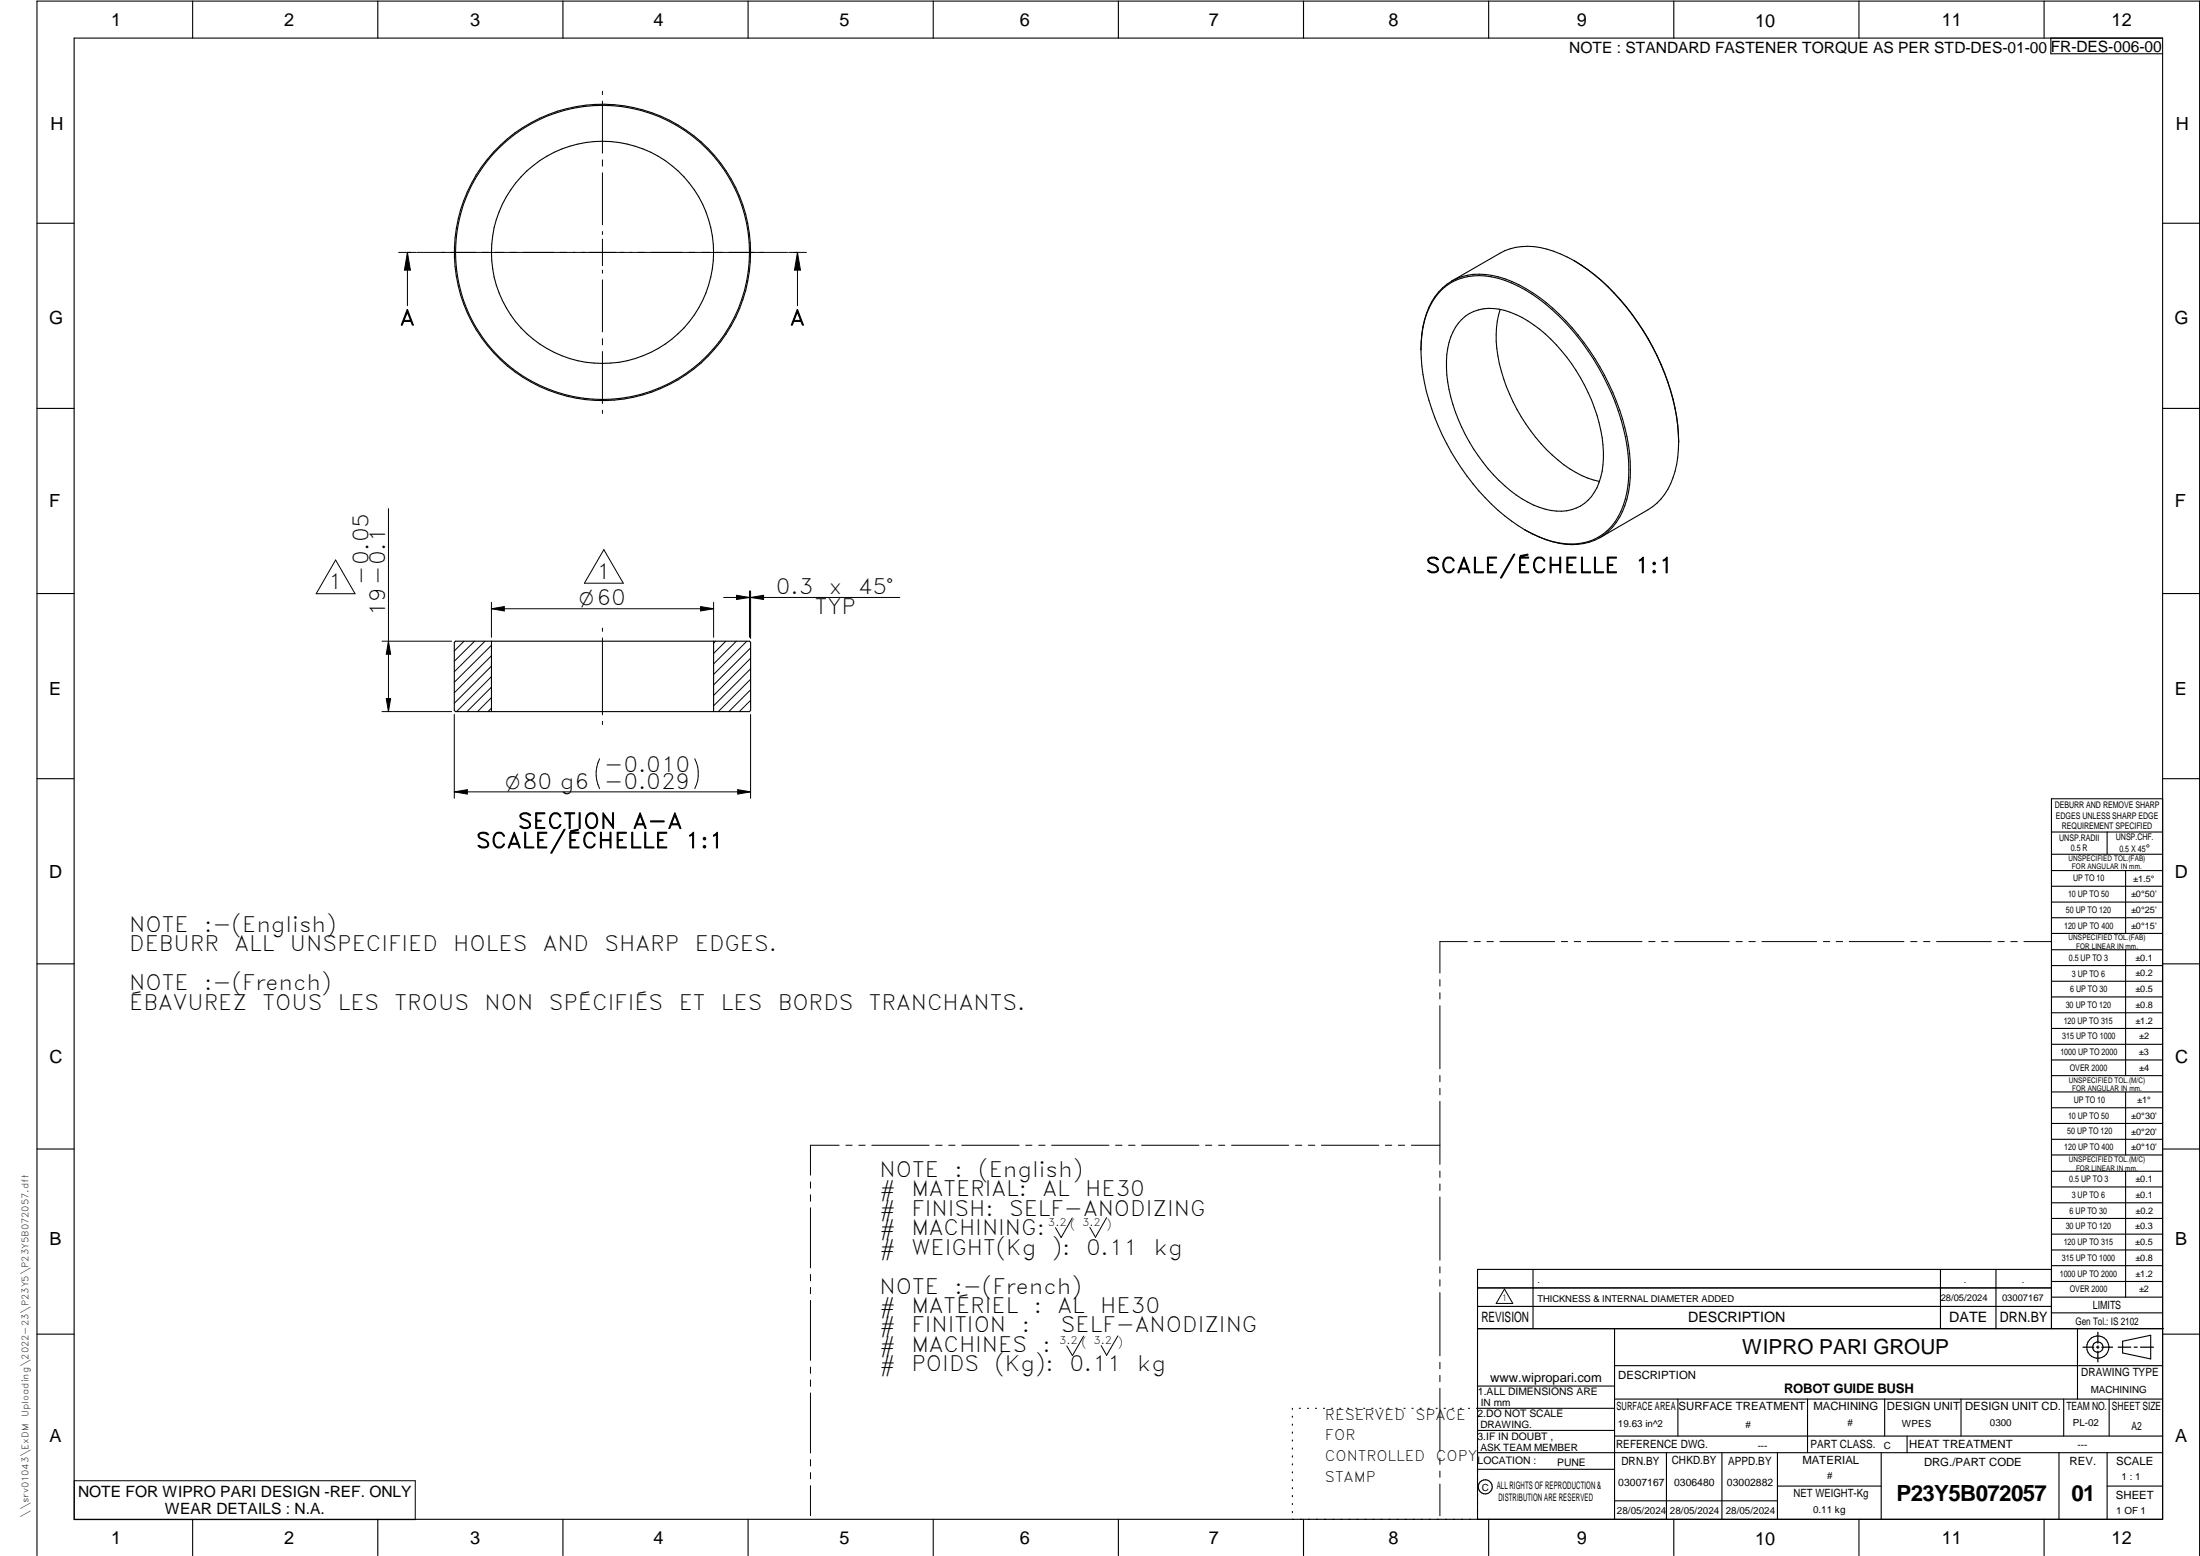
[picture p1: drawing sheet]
<svg xmlns="http://www.w3.org/2000/svg" width="594mm" height="420mm" viewBox="0 0 594 420" stroke-linecap="round" stroke-linejoin="round" font-family="sans-serif">
<g fill="none" stroke="#000" stroke-width=".3">
<path d="M20 10.3h564v400h-564zM52 .3v10M102 .3v10M152 .3v10M202 .3v10M252 .3v10M302 .3v10M352 .3v10M402 .3v10M452 .3v10M502 .3v10M552 .3v10"/>
<path d="M553.8 10.3v4.2h30.2M10 60.3h10M392 75.9a18.1 18.1 0 0 1 16.3 .1 52.5 52.5 0 0 1 22.4 20.8 58.7 58.7 0 0 1 9.6 30.1 21.9 21.9 0 0 1-5.9 16.5l-2.4 1.8M392 75.9a17.9 17.9 0 0 0-8 14.5l-.3 4M425 70.4a23.9 23.9 0 0 0-15.7-3.6l-2.9 .9-14.4 8.2M425 70.4l3.9 2.5M425 70.4l.2 .1M426.8 71.5l3.9 2.8M430.5 74.2a63.9 63.9 0 0 1 22.5 40.6l.2 2.4M432.3 75.7a65.2 65.2 0 0 1 20.7 39.3M584 60.3h10M383.7 94.4a60.7 60.7 0 0 0 12.5 34.2 54 54 0 0 0 15.6 14.5"/>
<path d="M384 90.1l-.3 4.3M384.3 88.4a16.5 16.5 0 0 1 9-12.8 19.7 19.7 0 0 1 16.6 1.7 57.4 57.4 0 0 1 24.1 26.5 50.8 50.8 0 0 1 5.6 27.2 17.9 17.9 0 0 1-8 14 16.6 16.6 0 0 1-14.3 .6M394.7 86.3a12 12 0 0 1 13.1-2 38.1 38.1 0 0 1 17.8 15.8 42.2 42.2 0 0 1 7.3 25.5 13.8 13.8 0 0 1-6.1 11.1 13 13 0 0 1-11.1 .3 36.1 36.1 0 0 1-16.5-13.9 44.4 44.4 0 0 1-8.6-25.6 15.9 15.9 0 0 1 4.1-11.2zM405.1 83.6a29.9 29.9 0 0 0 1 18.7 47.9 47.9 0 0 0 17.8 24.3 23 23 0 0 0 8 3.4M10 110.3h10M453.2 117l.1 2.4M453.3 119.1v.3M453.3 119.4a22.2 22.2 0 0 1-5.8 16.4l-2.5 1.9-13 7.5M584 110.3h10M411.8 143.1a24 24 0 0 0 15.9 3.7l3-.9 1.3-.7M411.8 143.1l3.9 1.9M10 160.3h10"/>
<path d="M122.7 173.4l.3-.3h79.4l.3 .3v18.5l-.3 .3h-79.4l-.3-.3zM132.7 173.1v19.1M192.7 173.1v19.1M584 160.3h10M10 210.3h10M584 215.7h-30v143.1M584 210.3h10M554 224.7h30M554 230.7h30M554 235.1h30M554 239.3h30M569 224.7v6"/>
<path d="M574 235.1v17M554 243.6h30M554 247.8h30M554 252.1h30M554 256.5h30M574 256.5v33.9M10 260.3h10M554 260.7h30M554 265h30M554 269.2h30M554 273.5h30M554 277.7h30"/>
<path d="M584 260.3h10M554 282h30M554 286.2h30M554 290.4h30M554 294.9h30M554 299.1h30M574 294.9v17M10 310.3h10M554 303.4h30M554 307.6h30M554 311.9h30M554 316.3h30"/>
<path d="M574 316.3v34M584 310.3h10M554 320.5h30M554 324.8h30M554 329h30M554 333.2h30M554 337.5h30M399 358.8h185.2M399 352.8h155M399 347.8h155M414 342.8v16M436 358.8v51.5"/>
<path d="M524 342.8v16M539 342.8v16M554 341.8h30M554 346h30M554 350.3h30M554 354.5h30M554 342.8h-155v67.5M561 358.8v19M10 360.3h10M399 374.3h37M436 377.8h148M453.1 377.8v10"/>
<path d="M488.1 377.8v14.5M508.9 377.8v10M529.5 377.8v10M557.3 377.8v10M569.5 377.8v10M573.2 362.2l7.6-1.6v6.3l-7.6-1.6zM584 368.8h-148M584 360.3h10M349 380.3v.3M349 382.4v.3M349 384.6v.3M349 386.7v.3"/>
<path d="M349 388.8v.3M349 391v.3M349 393.1v.3M349 395.3v.3M349 397.4v.3M349 399.5v.3M350.9 380.3h.2M353.1 380.3h.2M355.2 380.3h.3M357.4 380.3h.3M359.6 380.3h.3M361.7 380.3h.3"/>
<path d="M363.9 380.3h.3M366.1 380.3h.3M368.3 380.3h.2M370.4 380.3h.3M372.6 380.3h.3M374.8 380.3h.3M376.9 380.3h.4M379.1 380.3h.3M381.3 380.3h.3M383.4 380.3h.4M385.6 380.3h.3M387.8 380.3h.3"/>
<path d="M390 380.3h.3M392.2 380.3h.3M394.3 380.3h.3M396.5 380.3h.3M398.7 380.3h37.3M399 396.7h37M399 392.3h185M399 386.2h37M436 387.8h148M450 392.3v18M465 392.3v18M480 392.3v18"/>
<path d="M508 392.3v18M515 387.8v4.5M556 392.3v18M569 392.3v18M52 410.3v9.7M102 410.3v9.7M152 410.3v9.7M202 410.3v9.7M252 410.3v9.7M302 410.3v9.7M349 401.7v.3M349 403.8v.4"/>
<path d="M349 406v.3M349 408.1v.3M352 410.3v9.7M402 410.3v9.7M436 405.3h44M452 410.3v9.7M480 401.3h28M502 410.3v9.7M552 410.3v9.7M569 401.3h15M10 420v-419.7h584v419.7"/>
<circle cx="162.7" cy="68.2" r="39.7"/>
<circle cx="162.7" cy="68.1" r="40"/>
<circle cx="162.7" cy="68.1" r="30"/>
<circle cx="566.5" cy="363.7" r="1.39"/>
<circle cx="566.5" cy="363.8" r="3"/>
<circle cx="401.1" cy="401.5" r="1.9"/>
</g>
<g fill="none" stroke="#000" stroke-width=".27">
<path d="M162.7 24.6v.9M162.7 27.3v14.1M162.7 43.2v1.7M162.7 46.7v14M107.6 68.2h4.8M110 68.2l.8 4.7h-1.6zM110 68.2v14.3M112.6 68.2h100.1M162.7 64.6v7.2M162.7 62.5v.8M162.7 72.9v.9M162.7 75.6v14"/>
<path d="M213 68.2h4.8M215.3 68.2l.8 4.7h-1.6zM215.3 68.2v14.3M162.7 91.4v1.7M162.7 94.9v14.1M162.7 110.8v.8M104.9 137.3v54.9M90.6 151.2l5.3 9.1h-10.5zM163.1 148.4l5.2 9.1h-10.5zM202.4 159.6v12.5M202.7 159.6v12.8M103.2 173.1h18.8"/>
<path d="M104.9 173.1l.6 3.6h-1.2zM125.3 173.1l-2.6 2.7M128.1 173.1l-5.4 5.5M131 173.1l-8.3 8.3M132.7 174.2l-10 10M132.7 177.1l-10 10M132.7 179.9l-10 10M132.7 162.6v9.5M132.7 164.4l3.5-.6v1.2zM132.7 164.4h60M162.7 169.6v.9M162.7 172.3v20.7"/>
<path d="M189.2 163.8l3.5 .6-3.5 .6zM192.7 162.6v9.5M193.2 173.1l-.5 .6M195.4 161.3h47.6M196 173.1l-3.3 3.3M198.8 173.1l-6.1 6.2M198.9 160.7l3.5 .6-3.5 .6zM201.7 173.1l-9 9M202.7 175l-10 10M202.7 177.8l-10 10M202.7 161.3l3.5-.6v1.2zM103.2 192.2h18.8"/>
<path d="M104.3 188.6h1.2l-.6 3.6zM122.7 192.9v22.7M132.7 182.7l-9.4 9.5M132.7 185.5l-6.6 6.7M132.7 188.4l-3.8 3.8M132.7 191.2l-.9 1M162.7 194.8v.9M202.7 189.1l-3.1 3.1M202.7 186.3l-5.9 5.9M202.7 183.4l-8.7 8.8M202.7 180.6l-10 10M202.7 192.9v22.7"/>
<path d="M122.7 213.8l3.5-.6v1.2zM122.7 213.8h80M161.9 204.9a9 9 0 0 0 0 8M187.6 204.9a9 9 0 0 1 0 8M199.2 213.2l3.5 .6-3.5 .6zM396.2 254.3h-7.4v8.5M398.1 254.3h1.6M401.5 254.3h1.8M405 254.3h14.8M421.6 254.3h1.7M425.1 254.3h1.7M428.6 254.3h14.8"/>
<path d="M445.2 254.3h1.7M448.7 254.3h1.7M452.2 254.3h14.8M468.8 254.3h1.7M472.3 254.3h1.7M475.8 254.3h14.8M492.4 254.3h1.7M495.8 254.3h1.8M499.4 254.3h14.7M516 254.3h1.6M519.4 254.3h1.8M522.9 254.3h14.8"/>
<path d="M539.5 254.3h1.7M543 254.3h1.7M546.5 254.3h7.4M388.8 264.5v1.8M388.8 268.1v1.6M388.8 271.6v17M388.8 290.4v1.7M388.8 293.9v1.7M388.8 297.4v17M218.9 319.2v1.6M226.6 309.2h-7.7v8.1M228.4 309.2h1.7"/>
<path d="M231.9 309.2h1.7M235.4 309.2h15.5M252.7 309.2h1.7M256.2 309.2h1.7M259.7 309.2h15.5M277 309.2h1.7M280.5 309.2h1.7M284 309.2h15.5M301.2 309.2h1.8M304.8 309.2h1.7M308.3 309.2h15.5M325.5 309.2h1.7"/>
<path d="M329.1 309.2h1.6M332.6 309.2h15.4M349.8 309.2h1.7M353.3 309.2h1.7M356.8 309.2h15.5M374.1 309.2h1.7M377.6 309.2h1.7M381.1 309.2h7.7M388.8 316.2v1.7M388.8 319.7v1.7M218.9 322.6v1.8M218.9 326.1v16.2"/>
<path d="M289.6 328.9l-3.1 5.3-1.5-2.7M298.8 328.8l-3 5.3-1.5-2.7M388.8 323.2v17.1M218.9 344.1v1.8M218.9 347.6v1.7M218.9 351.2v16.1M388.8 342.1v1.6M388.8 345.6v1.7M388.8 349v17.1M406.3 348.1l2.2 3.9h-4.5zM218.9 369.1v1.7M218.9 372.6v1.8"/>
<path d="M218.9 376.1v16.2M292.6 360.8l-3 5.3-1.5-2.7M301.9 360.7l-3.1 5.3-1.5-2.7M388.8 367.9v1.7M388.8 371.4v1.7M388.8 374.9v17M20.1 399.8h92v10.5h-92zM218.9 394.1v1.8M218.9 397.6v1.7M388.8 393.7v1.7M388.8 397.2v1.7M218.9 401.2v8.1"/>
<path d="M388.8 400.7v8.6"/>
</g>
<path d="M566.5 359.7v3M562.5 363.8h2.9M566.1 363.8h.7M566.5 363.4v.7M566.5 364.9v2.8M567.6 363.8h2.9M572 363.8h3.4M576.3 363.8h.8M578 363.8h3.5" fill="none" stroke="#000" stroke-width=".34"/>
<path d="M110 68.2l.8 4.7h-1.6zM215.3 68.2l.8 4.7h-1.6zM104.9 173.1l.6 3.6h-1.2zM132.7 164.4l3.5-.6v1.2zM189.2 163.8l3.5 .6-3.5 .6zM198.9 160.7l3.5 .6-3.5 .6zM202.7 161.3l3.5-.6v1.2zM104.3 188.6h1.2l-.6 3.6zM122.7 213.8l3.5-.6v1.2zM199.2 213.2l3.5 .6-3.5 .6z" fill="#000"/>
<g font-size="6">
<text x="512.1" y="405.2">P23Y5B072057</text>
<text x="559.4" y="405.2">01</text>
</g>
<g font-size="5.7">
<text x="108" y="87.8">A</text>
<text x="213.3" y="87.8">A</text>
<text x="385" y="154.7">SCALE/ÉCHELLE</text>
<text x="441.5" y="154.7">1:1</text>
<text x="88.6" y="159">1</text>
<text x="99.5" y="157.9" transform="rotate(-90 99.5 157.9)">-0.05</text>
<text x="161.1" y="156.2">1</text>
<text x="209.5" y="160.4">0.3</text>
<text x="223.8" y="160.4">x</text>
<text x="231.6" y="160.4">45°</text>
<text x="104" y="166.5" transform="rotate(-90 104 166.5)">19-0.1</text>
<text x="220" y="165.7">TYP</text>
<text x="163.1" y="208.4">-0.010</text>
<text x="163.1" y="212.9">-0.029</text>
<text x="139.8" y="223.7">SECTION</text>
<text x="170.8" y="223.7">A-A</text>
<text x="128.5" y="229">SCALE/ÉCHELLE</text>
<text x="185.1" y="229">1:1</text>
<text x="34.9" y="251.7">NOTE</text>
<text x="55.1" y="251.7">:-(English)</text>
<text x="34.9" y="256.9">DEBURR</text>
<text x="63.4" y="256.9">ALL</text>
<text x="78.3" y="256.9">UNSPECIFIED</text>
<text x="122.4" y="256.9">HOLES</text>
<text x="146.6" y="256.9">AND</text>
<text x="163.2" y="256.9">SHARP</text>
<text x="187.6" y="256.9">EDGES.</text>
<text x="34.9" y="267.4">NOTE</text>
<text x="55.1" y="267.4">:-(French)</text>
<text x="34.9" y="272.7">ÉBAVUREZ</text>
<text x="70.9" y="272.7">TOUS</text>
<text x="91.2" y="272.7">LES</text>
<text x="106.5" y="272.7">TROUS</text>
<text x="130.8" y="272.7">NON</text>
<text x="148.2" y="272.7">SPÉCIFIÉS</text>
<text x="183.3" y="272.7">ET</text>
<text x="194.7" y="272.7">LES</text>
<text x="210" y="272.7">BORDS</text>
<text x="234.6" y="272.7">TRANCHANTS.</text>
<text x="237.5" y="317.8">NOTE</text>
<text x="257.7" y="317.8">:</text>
<text x="264.1" y="317.8">(English)</text>
<text x="237.5" y="323">#</text>
<text x="246.1" y="323">MATERIAL:</text>
<text x="281.5" y="323">AL</text>
<text x="293" y="323">HE30</text>
<text x="237.5" y="328.3">#</text>
<text x="246.1" y="328.3">FINISH:</text>
<text x="272.5" y="328.3">SELF-ANODIZING</text>
<text x="237.5" y="333.5">#</text>
<text x="246.1" y="333.5">MACHINING:</text>
<text x="237.5" y="338.8">#</text>
<text x="246.1" y="338.8">WEIGHT(Kg</text>
<text x="284" y="338.8">):</text>
<text x="293.3" y="338.8">0.11</text>
<text x="311.6" y="338.8">kg</text>
<text x="237.5" y="349.3">NOTE</text>
<text x="257.7" y="349.3">:-(French)</text>
<text x="237.5" y="354.5">#</text>
<text x="237.5" y="359.8">#</text>
<text x="246.1" y="359.8">FINITION</text>
<text x="246.1" y="354.5">MATÉRIEL</text>
<text x="275.9" y="359.8">:</text>
<text x="279.2" y="354.5">:</text>
<text x="285.6" y="354.5">AL</text>
<text x="286.5" y="359.8">SELF-ANODIZING</text>
<text x="297.1" y="354.5">HE30</text>
<text x="237.5" y="365">#</text>
<text x="246.1" y="365">MACHINES</text>
<text x="281.5" y="365">:</text>
<text x="237.5" y="370.3">#</text>
<text x="246.1" y="370.3">POIDS</text>
<text x="268.5" y="370.3">(Kg):</text>
<text x="288.8" y="370.3">0.11</text>
<text x="307.1" y="370.3">kg</text>
</g>
<text font-size="5.6" x="470.5" y="365.5">WIPRO PARI GROUP</text>
<g font-size="5.4">
<text x="156.4" y="163.5">O60</text>
<text x="136.5" y="212.9">O80 g6</text>
</g>
<g font-size="4.9">
<text x="30" y="6.9">1</text>
<text x="76.7" y="6.9">2</text>
<text x="127" y="6.9">3</text>
<text x="176.5" y="6.9">4</text>
<text x="226.7" y="6.9">5</text>
<text x="275.4" y="6.9">6</text>
<text x="326.4" y="6.9">7</text>
<text x="375" y="6.9">8</text>
<text x="425.8" y="6.9">9</text>
<text x="473.9" y="7.3">10</text>
<text x="524.3" y="6.9">11</text>
<text x="570.2" y="6.9">12</text>
<text x="13.6" y="35.1">H</text>
<text x="587.6" y="35.1">H</text>
<text x="13.2" y="87.5">G</text>
<text x="587.2" y="87.5">G</text>
<text x="13.2" y="137">F</text>
<text x="587.2" y="137">F</text>
<text x="13.2" y="187.6">E</text>
<text x="587.2" y="187.6">E</text>
<text x="13.2" y="237">D</text>
<text x="587.2" y="237">D</text>
<text x="13.4" y="287.1">C</text>
<text x="587.4" y="287.1">C</text>
<text x="13.4" y="336.2">B</text>
<text x="587.4" y="336.2">B</text>
<text x="13.4" y="389.3">A</text>
<text x="587.4" y="389.3">A</text>
<text x="30" y="416.9">1</text>
<text x="76.7" y="416.9">2</text>
<text x="127" y="416.9">3</text>
<text x="176.5" y="416.9">4</text>
<text x="226.7" y="416.9">5</text>
<text x="275.4" y="416.9">6</text>
<text x="326.4" y="416.9">7</text>
<text x="375" y="416.9">8</text>
<text x="425.8" y="416.9">9</text>
<text x="473.9" y="417.3">10</text>
<text x="524.3" y="416.9">11</text>
<text x="570.2" y="416.9">12</text>
</g>
<g font-size="4.2">
<text x="423.7" y="14.3">NOTE : STANDARD FASTENER TORQUE AS PER STD-DES-01-00</text>
<text x="553.8" y="14">FR-DES-006-00</text>
<text x="21.1" y="404.3">NOTE FOR WIPRO PARI DESIGN -REF. ONLY</text>
<text x="44.5" y="408.8">WEAR DETAILS : N.A.</text>
</g>
<g font-size="3.9">
<text x="400" y="357.1">REVISION</text>
<text x="455.9" y="357.1">DESCRIPTION</text>
<text x="526.4" y="357.1">DATE</text>
<text x="540" y="357.1">DRN.BY</text>
<text x="357.8" y="383.3">RESERVED</text>
<text x="382.3" y="383.3">SPACE</text>
<text x="357.8" y="388.9">FOR</text>
<text x="357.8" y="394.5">CONTROLLED</text>
<text x="387.8" y="394.5">COPY</text>
<text x="357.8" y="400">STAMP</text>
</g>
<text font-size="3.6" x="481.7" y="376.1">ROBOT GUIDE BUSH</text>
<text font-size="3.5" x="402.4" y="373.3">www.wipropari.com</text>
<g font-size="3.1">
<text x="565.1" y="353.5">LIMITS</text>
<text x="562" y="371.7">DRAWING TYPE</text>
<text x="437" y="372.3">DESCRIPTION</text>
<text x="436.5" y="380.8">SURFACE AREA</text>
<text x="453.3" y="380.8">SURFACE TREATMENT</text>
<text x="489.7" y="380.8">MACHINING</text>
<text x="509.5" y="380.8">DESIGN UNIT</text>
<text x="530.6" y="380.8">DESIGN UNIT CD.</text>
<text x="558" y="380.6">TEAM NO.</text>
<text x="570.3" y="380.7">SHEET SIZE</text>
<text x="575.6" y="386.1">A2</text>
<text x="436.4" y="391.1">REFERENCE DWG.</text>
<text x="437.8" y="395.5">DRN.BY</text>
<text x="451.4" y="395.4">CHKD.BY</text>
<text x="466.6" y="395.5">APPD.BY</text>
<text x="486.7" y="395.4">MATERIAL</text>
<text x="488.9" y="390.9">PART CLASS.</text>
<text x="515.6" y="390.9">HEAT TREATMENT</text>
<text x="519.6" y="395.9">DRG./PART CODE</text>
<text x="558.9" y="395.5">REV.</text>
<text x="571.4" y="395.6">SCALE</text>
<text x="484.3" y="404.2">NET WEIGHT-Kg</text>
<text x="571.4" y="404.7">SHEET</text>
</g>
<text font-size="3" x="579.5" y="230.1">°</text>
<g font-size="2.8">
<text x="283" y="331.1">3.2 ( 3.2 )</text>
<text x="560.4" y="357.7">Gen Tol.: IS 2102</text>
<text x="286" y="363">3.2 ( 3.2 )</text>
<text x="399.1" y="376.6">1.ALL DIMENSIONS ARE</text>
<text x="399" y="382.7">2.DO NOT SCALE</text>
<text x="399" y="388.7">3.IF IN DOUBT ,</text>
<text x="399" y="395.4">LOCATION :</text>
<text x="420.5" y="396">PUNE</text>
<text x="404.2" y="402">ALL RIGHTS OF REPRODUCTION &amp;</text>
<text x="437" y="401.2">03007167</text>
<text x="452.1" y="401.2">0306480</text>
<text x="466.3" y="401.2">03002882</text>
<text x="404.7" y="405.4">DISTRIBUTION ARE RESERVED</text>
</g>
<g font-size="2.7">
<text x="564.6" y="376.2">MACHINING</text>
<text x="399.9" y="379.7">IN mm</text>
<text x="399.7" y="385.7">DRAWING.</text>
<text x="436.9" y="385.4">19.63 in^2</text>
<text x="471.4" y="385.5">#</text>
<text x="498.9" y="385">#</text>
<text x="513.6" y="385.3">WPES</text>
<text x="537.3" y="385.1">0300</text>
<text x="559.7" y="385.1">PL-02</text>
<text x="399.7" y="391.8">ASK TEAM MEMBER</text>
<text x="474.6" y="391.2">---</text>
<text x="508.7" y="391.2">C</text>
<text x="561" y="391.1">---</text>
<text x="493.4" y="399.5">#</text>
<text x="572.8" y="399.7">1 : 1</text>
<text x="400.1" y="402.5">C</text>
<text x="436.6" y="408.7">28/05/2024</text>
<text x="450.9" y="408.8">28/05/2024</text>
<text x="466" y="408.9">28/05/2024</text>
<text x="489.6" y="408.5">0.11 kg</text>
<text x="571.4" y="408.7">1 OF 1</text>
</g>
<g font-size="2.5">
<text x="554.9" y="218.3">DEBURR AND REMOVE SHARP</text>
<text x="555.2" y="221">EDGES UNLESS SHARP EDGE</text>
<text x="556.1" y="227.1">UNSP.RADII</text>
<text x="556.8" y="223.8">REQUIREMENT SPECIFIED</text>
<text x="571.4" y="226.9">UNSP.CHF.</text>
<text x="559.2" y="229.9">0.5 R</text>
<text x="572.3" y="230.1">0.5 X 45</text>
<text x="559.8" y="238">UP TO 10</text>
<text x="576.1" y="238.1">±1.5°</text>
<text x="558.5" y="242.2">10 UP TO 50</text>
<text x="575.5" y="242.3">±0°50'</text>
<text x="557.4" y="250.7">120 UP TO 400</text>
<text x="557.9" y="246.5">50 UP TO 120</text>
<text x="575.5" y="250.7">±0°15'</text>
<text x="575.5" y="246.5">±0°25'</text>
<text x="558.7" y="259.4">0.5 UP TO 3</text>
<text x="559.5" y="263.7">3 UP TO 6</text>
<text x="576.6" y="263.6">±0.2</text>
<text x="576.6" y="259.4">±0.1</text>
<text x="559" y="267.9">6 UP TO 30</text>
<text x="576.6" y="267.9">±0.5</text>
<text x="557.8" y="272.2">30 UP TO 120</text>
<text x="576.6" y="272.2">±0.8</text>
<text x="556.9" y="280.7">315 UP TO 1000</text>
<text x="557.3" y="276.4">120 UP TO 315</text>
<text x="576.6" y="276.4">±1.2</text>
<text x="577.7" y="280.7">±2</text>
<text x="556.4" y="284.9">1000 UP TO 2000</text>
<text x="577.6" y="284.9">±3</text>
<text x="558.9" y="289.2">OVER 2000</text>
<text x="577.7" y="289.3">±4</text>
<text x="560" y="297.9">UP TO 10</text>
<text x="577.1" y="297.9">±1°</text>
<text x="558.5" y="302.1">10 UP TO 50</text>
<text x="575.5" y="302.1">±0°30'</text>
<text x="557.4" y="310.6">120 UP TO 400</text>
<text x="558.2" y="306.3">50 UP TO 120</text>
<text x="575.5" y="310.6">±0°10'</text>
<text x="575.5" y="306.4">±0°20'</text>
<text x="558.8" y="319.2">0.5 UP TO 3</text>
<text x="559.4" y="323.4">3 UP TO 6</text>
<text x="576.6" y="319.2">±0.1</text>
<text x="576.6" y="323.5">±0.1</text>
<text x="558.9" y="327.7">6 UP TO 30</text>
<text x="576.7" y="327.7">±0.2</text>
<text x="557.8" y="332">30 UP TO 120</text>
<text x="576.6" y="332">±0.3</text>
<text x="556.8" y="340.5">315 UP TO 1000</text>
<text x="557.3" y="336.3">120 UP TO 315</text>
<text x="576.6" y="336.3">±0.5</text>
<text x="576.6" y="340.5">±0.8</text>
<text x="415.2" y="346.4">.</text>
<text x="530.3" y="346.5">.</text>
<text x="545.9" y="346.4">.</text>
<text x="556.2" y="344.7">1000 UP TO 2000</text>
<text x="576.6" y="344.7">±1.2</text>
<text x="415.2" y="351.5">THICKNESS &amp; INTERNAL DIAMETER ADDED</text>
<text x="524.1" y="351.3">28/05/2024</text>
<text x="540.6" y="351.4">03007167</text>
<text x="558.9" y="349">OVER 2000</text>
<text x="577.6" y="349">±2</text>
</g>
<g font-size="2.4">
<text x="405.4" y="351.4">1</text>
<text x="7.7" y="382.7" transform="rotate(-90 7.7 382.7)">Uploading\2022-23\P23Y5\P23Y5B072057.dft</text>
<text x="7.7" y="409.8" transform="rotate(-90 7.7 409.8)">\\srv01043\ExDM</text>
</g>
<g font-size="2.1">
<text x="558.5" y="232.4">UNSPECIFIED TOL.(FAB)</text>
<text x="559.5" y="234.7">FOR ANGULAR IN mm.</text>
<text x="558.6" y="253.9">UNSPECIFIED TOL.(FAB)</text>
<text x="560.7" y="256.3">FOR LINEAR IN mm.</text>
<text x="558.7" y="292.3">UNSPECIFIED TOL.(M/C)</text>
<text x="559.6" y="294.7">FOR ANGULAR IN mm.</text>
<text x="558.7" y="313.7">UNSPECIFIED TOL.(M/C)</text>
<text x="560.6" y="316.1">FOR LINEAR IN mm.</text>
</g>
</svg>
